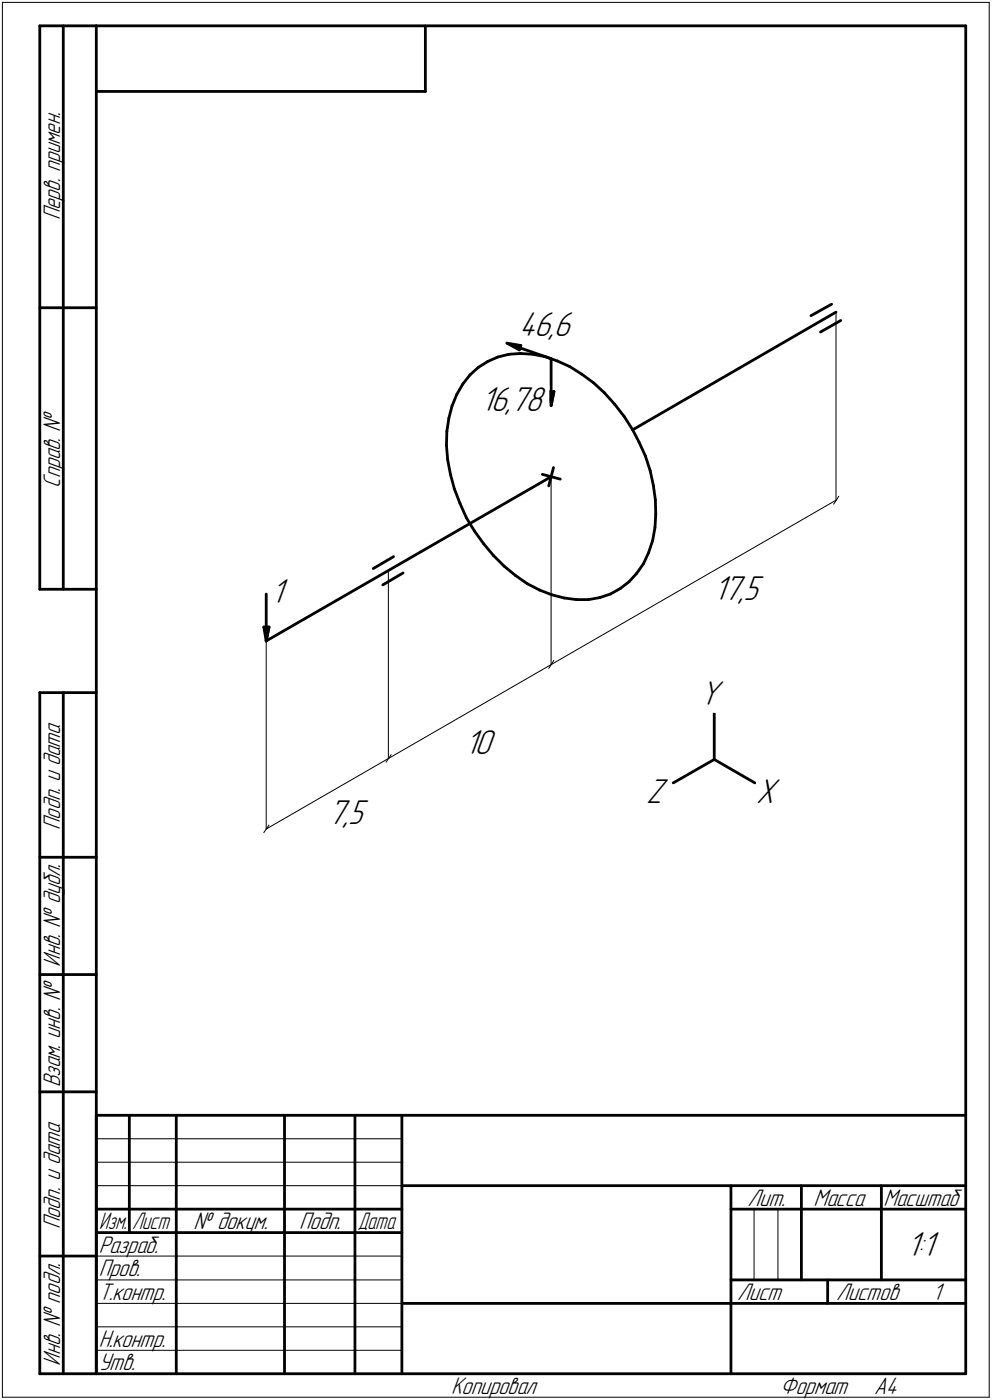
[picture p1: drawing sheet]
<svg xmlns="http://www.w3.org/2000/svg" width="211mm" height="298mm" viewBox="0 0 211 298" stroke-linecap="round" stroke-linejoin="round" font-family="sans-serif">
<g fill="#000" stroke="#000" stroke-width=".21">
<path d="M108 73.2h.4zM108.2 73.2h.7zM108.4 73.3h1zM108.5 73.4h1.4zM108.7 73.5h1.7zM108.8 73.6h2zM109 73.7h1.8zM109.1 73.7h1.7zM109.3 73.8h1.4zM109.5 73.9h1.2zM109.6 74h1.1zM109.7 74.1h1zM109.9 74.2h.8zM110.1 74.3h.6zM110.2 74.3h.4zM110.4 74.4h.2zM116.8 83.4h1.1zM116.8 83.5h1.1zM116.8 83.6h1.1zM116.8 83.7h1.1zM116.8 83.7h1.1zM116.8 83.8h1zM116.9 83.9h.9zM116.9 84h.9zM116.9 84.1h.9zM116.9 84.2h.9zM116.9 84.2h.8zM116.9 84.3h.8zM117 84.4h.7zM117 84.5h.7zM117 84.6h.7zM117 84.7h.6zM117 84.8h.6zM117 84.8h.6zM117.1 84.9h.5zM117.1 85h.5zM117.1 85.1h.4zM117.1 85.2h.4zM117.1 85.3h.4zM117.1 85.3h.4zM117.2 85.4h.3zM117.2 85.5h.2zM117.2 85.6h.2zM117.2 85.7h.2zM117.2 85.8h.2zM117.2 85.9h.2z"/>
<path d="M56.1 133.5h1.1zM56.2 133.6h1zM56.2 133.7h1zM56.2 133.8h1zM56.2 133.9h1zM56.2 133.9h.9zM56.3 134h.8zM56.3 134.1h.8zM56.3 134.2h.8zM56.3 134.3h.8zM56.3 134.4h.8zM56.3 134.5h.8zM56.4 134.5h.7zM56.4 134.6h.7zM56.4 134.7h.7zM56.4 134.8h.6zM56.4 134.9h.6zM56.4 135h.6zM56.5 135h.5zM56.5 135.1h.5zM56.5 135.2h.4zM56.5 135.3h.4zM56.5 135.4h.4zM56.5 135.5h.4zM56.6 135.6h.3zM56.6 135.6h.2zM56.6 135.7h.2zM56.6 135.8h.2zM56.6 135.9h.2zM56.6 136h.2z"/>
</g>
<g fill="none" stroke="#000" stroke-width=".59">
<path d="M8.5 5.5v120zM8.5 5.5h12zM13.5 5.5v120zM20.5 5.5v287zM20.5 5.5h185zM20.5 19.5h70zM90.5 5.5v14zM205.5 5.5v287zM8.5 65.5h12zM100 79.8l1.8-1.6zM100 79.8l-1.5 2zM101.8 78.2l2-1.2z"/>
<path d="M103.8 77l2.1-1zM105.9 76l2.4-.6zM107.9 73.1l2.9 .5zM107.9 73.1l2.6 1.4zM108.3 75.4l2.4-.1zM110.7 74.1l6.6 2.3zM110.7 75.3l2.7 .1zM110.8 73.6l-.3 .9zM113.4 75.4l2.6 .5zM116 75.9l2.6 1zM117.3 76.4v7zM118.6 76.9l2.6 1.2z"/>
<path d="M121.2 78.1l2.6 1.6zM123.8 79.7l2.5 1.8zM172.6 67.2l4.4-2.4zM174.6 70.7l4.3-2.5zM95 94.8l.2 3.1zM95.1 91.9l-.1 2.9zM95.2 97.9l.6 3.1zM95.5 89.1l-.4 2.8zM96.2 86.4l-.7 2.7zM97.2 84l-1 2.4zM98.5 81.8l-1.3 2.2zM116.8 83.4l.5 3z"/>
<path d="M116.8 83.4h1.1zM117.8 99.6l-1 3.9zM117.9 83.4l-.6 3zM126.3 81.5l2.3 2.2zM128.6 83.7l2.2 2.4zM130.8 86.1l2 2.6zM132.8 88.7l1.8 2.8zM134.6 91.5l1.4 2.6zM134.6 91.5l43.3-25zM136 94.1l1.3 3zM137.3 97.1l1 3.1zM95.8 101l.9 3.1z"/>
<path d="M96.7 104.1l1.2 3.1zM97.9 107.2l1.3 3zM99.2 110.2l1.7 2.8zM100.9 113l2 2.7zM102.9 115.7l2.1 2.6zM105 118.3l2.3 2.3zM115.4 101l3.8 1zM138 117.7l-1.1 2.4zM138.3 100.2l.7 3.2zM138.9 115.1l-.9 2.6zM139 103.4l.4 3zM139.4 112.4l-.5 2.7z"/>
<path d="M139.4 106.4l.1 3.1zM139.5 109.5l-.1 2.9zM8.5 125.5h12zM56.1 133.5l.5 3zM56.1 133.5h1.1zM56.6 136.5l60.7-35zM56.6 126.5v7zM57.2 133.5l-.6 3zM79.4 121.1l4.3-2.6zM81.4 124.5l4.4-2.5zM107.3 120.6l2.3 1.9zM109.6 122.5l2.6 1.8z"/>
<path d="M112.2 124.3l2.6 1.3zM114.8 125.6l2.6 1.1zM117.4 126.7l2.7 .6zM120.1 127.3l2.6 .4zM122.7 127.7h2.5zM125.2 127.7l2.4-.4zM127.6 127.3l2.3-.8zM129.9 126.5l2.1-1.2zM132 125.3l1.9-1.4zM135.5 122.1l-1.6 1.8zM136.9 120.1l-1.4 2zM8.5 147.5v145z"/>
<path d="M8.5 147.5h12zM13.5 147.5v145zM152 151.7v10zM143.3 166.7l8.7-5zM152 161.7l8.6 5zM8.5 182.5h12zM8.5 207.5h12zM8.5 232.5h12zM20.5 237.5h185zM20.5 237.5v55zM27.5 237.5v25zM37.5 237.5v55z"/>
<path d="M60.5 237.5v55zM75.5 237.5v55zM85.5 237.5v55zM20.5 257.5h65zM85.5 252.5h120zM155.5 252.5v40zM155.5 257.5h15zM170.5 252.5v20zM170.5 257.5h35zM187.5 252.5v20zM8.5 267.5h12zM20.5 262.5h65z"/>
<path d="M85.5 277.5h70zM155.5 277.5h50zM155.5 272.5h50zM176.1 272.5v5zM8.5 292.5h12zM20.5 292.5h185z"/>
</g>
<g fill="none" stroke="#000" stroke-width=".21">
<path d="M.5 .5v297zM.5 .5h210zM210.5 .5v297zM177.9 66.5v40zM117.3 101.5v40zM178.5 105.7l-1.1 1.7zM56.6 136.5v40zM82.6 121.5v40zM117.9 140.6l-1.1 1.7zM56.6 176.5l121.3-70zM57.2 175.7l-1.1 1.6zM83.2 160.7l-1.1 1.6z"/>
<path d="M20.5 247.5h65zM20.5 252.5h65zM20.5 242.5h65zM160.4 257.5v15zM165.5 257.5v15zM20.5 267.5h65zM20.5 272.5h65zM20.5 277.5h65zM.5 297.5h210zM20.5 282.5h65zM20.5 287.5h65z"/>
</g>
<g fill="#fff" stroke="#fff" stroke-width=".21">
<path d="M69.8 169.9h8.9zM69.8 170h8.9zM69.8 170.1h8.9zM69.8 170.2h8.9zM69.8 170.3h8.9zM69.8 170.3h8.9zM69.8 170.4h8.9zM69.8 170.5h8.9zM69.8 170.6h8.9zM69.8 170.7h8.9zM69.8 170.8h8.9zM69.8 170.9h8.9zM69.8 170.9h8.9zM69.8 171h8.9zM69.8 171.1h8.9zM69.8 171.2h8.9zM69.8 171.3h8.9zM69.8 171.4h8.9zM69.8 171.4h8.9zM69.8 171.5h8.9zM69.8 171.6h8.9zM69.8 171.7h8.9zM69.8 171.8h8.9zM69.8 171.9h8.9zM69.8 172h8.9zM69.8 172h8.9zM69.8 172.1h8.9zM69.8 172.2h8.9zM69.8 172.3h8.9zM69.8 172.4h8.9zM69.8 172.5h8.9zM69.8 172.6h8.9zM69.8 172.6h8.9zM69.8 172.7h8.9zM69.8 172.8h8.9zM69.8 172.9h8.9zM69.8 173h8.9zM69.8 173.1h8.9zM69.8 173.1h8.9zM69.8 173.2h8.9zM69.8 173.3h8.9zM69.8 173.4h8.9zM69.8 173.5h8.9zM69.8 173.6h8.9zM69.8 173.7h8.9zM69.8 173.7h8.9zM69.8 173.8h8.9zM69.8 173.9h8.9zM69.8 174h8.9zM69.8 174.1h8.9zM69.8 174.2h8.9zM69.8 174.2h8.9zM69.8 174.3h8.9zM69.8 174.4h8.9zM69.8 174.5h8.9zM69.8 174.6h8.9zM69.8 174.7h8.9zM69.8 174.8h8.9zM69.8 174.8h8.9zM69.8 174.9h8.9zM69.8 175h8.9zM69.8 175.1h8.9zM69.8 175.2h8.9zM69.8 175.3h8.9zM69.8 175.3h8.9zM69.8 175.4h8.9zM69.8 175.5h8.9zM69.8 175.6h8.9zM69.8 175.7h8.9zM69.8 175.8h8.9zM69.8 175.9h8.9zM69.8 175.9h8.9zM69.8 176h8.9zM69.8 176.1h8.9zM69.8 176.2h8.9zM69.8 176.3h8.9zM69.8 176.4h8.9zM69.8 176.4h8.9zM69.8 176.5h8.9zM69.8 176.6h8.9zM69.8 176.7h8.9zM69.8 176.8h8.9zM69.8 176.9h8.9zM69.8 177h8.9z"/>
<path d="M98.9 154.9h7.1zM98.9 154.9h7.1zM98.9 155h7.1zM98.9 155.1h7.1zM98.9 155.2h7.1zM98.9 155.3h7.1zM98.9 155.4h7.1zM98.9 155.4h7.1zM98.9 155.5h7.1zM98.9 155.6h7.1zM98.9 155.7h7.1zM98.9 155.8h7.1zM98.9 155.9h7.1zM98.9 156h7.1zM98.9 156h7.1zM98.9 156.1h7.1zM98.9 156.2h7.1zM98.9 156.3h7.1zM98.9 156.4h7.1zM98.9 156.5h7.1zM98.9 156.5h7.1zM98.9 156.6h7.1zM98.9 156.7h7.1zM98.9 156.8h7.1zM98.9 156.9h7.1zM98.9 157h7.1zM98.9 157.1h7.1zM98.9 157.1h7.1zM98.9 157.2h7.1zM98.9 157.3h7.1zM98.9 157.4h7.1zM98.9 157.5h7.1zM98.9 157.6h7.1zM98.9 157.6h7.1zM98.9 157.7h7.1zM98.9 157.8h7.1zM98.9 157.9h7.1zM98.9 158h7.1zM98.9 158.1h7.1zM98.9 158.2h7.1zM98.9 158.2h7.1zM98.9 158.3h7.1zM98.9 158.4h7.1zM98.9 158.5h7.1zM98.9 158.6h7.1zM98.9 158.7h7.1zM98.9 158.7h7.1zM98.9 158.8h7.1zM98.9 158.9h7.1zM98.9 159h7.1zM98.9 159.1h7.1zM98.9 159.2h7.1zM98.9 159.3h7.1zM98.9 159.3h7.1zM98.9 159.4h7.1zM98.9 159.5h7.1zM98.9 159.6h7.1zM98.9 159.7h7.1zM98.9 159.8h7.1zM98.9 159.9h7.1zM98.9 159.9h7.1zM98.9 160h7.1zM98.9 160.1h7.1zM98.9 160.2h7.1zM98.9 160.3h7.1zM98.9 160.4h7.1zM98.9 160.4h7.1zM98.9 160.5h7.1zM98.9 160.6h7.1zM98.9 160.7h7.1zM98.9 160.8h7.1zM98.9 160.9h7.1zM98.9 161h7.1zM98.9 161h7.1zM98.9 161.1h7.1zM98.9 161.2h7.1zM98.9 161.3h7.1zM98.9 161.4h7.1zM98.9 161.5h7.1zM98.9 161.5h7.1zM98.9 161.6h7.1zM98.9 161.7h7.1zM98.9 161.8h7.1zM98.9 161.9h7.1zM98.9 162h7.1z"/>
<path d="M151.9 122.2h10.9zM151.9 122.3h10.9zM151.9 122.3h10.9zM151.9 122.4h10.9zM151.9 122.5h10.9zM151.9 122.6h10.9zM151.9 122.7h10.9zM151.9 122.8h10.9zM151.9 122.9h10.9zM151.9 122.9h10.9zM151.9 123h10.9zM151.9 123.1h10.9zM151.9 123.2h10.9zM151.9 123.3h10.9zM151.9 123.4h10.9zM151.9 123.4h10.9zM151.9 123.5h10.9zM151.9 123.6h10.9zM151.9 123.7h10.9zM151.9 123.8h10.9zM151.9 123.9h10.9zM151.9 124h10.9zM151.9 124h10.9zM151.9 124.1h10.9zM151.9 124.2h10.9zM151.9 124.3h10.9zM151.9 124.4h10.9zM151.9 124.5h10.9zM151.9 124.5h10.9zM151.9 124.6h10.9zM151.9 124.7h10.9zM151.9 124.8h10.9zM151.9 124.9h10.9zM151.9 125h10.9zM151.9 125.1h10.9zM151.9 125.1h10.9zM151.9 125.2h10.9zM151.9 125.3h10.9zM151.9 125.4h10.9zM151.9 125.5h10.9zM151.9 125.6h10.9zM151.9 125.6h10.9zM151.9 125.7h10.9zM151.9 125.8h10.9zM151.9 125.9h10.9zM151.9 126h10.9zM151.9 126.1h10.9zM151.9 126.2h10.9zM151.9 126.2h10.9zM151.9 126.3h10.9zM151.9 126.4h10.9zM151.9 126.5h10.9zM151.9 126.6h10.9zM151.9 126.7h10.9zM151.9 126.7h10.9zM151.9 126.8h10.9zM151.9 126.9h10.9zM151.9 127h10.9zM151.9 127.1h10.9zM151.9 127.2h10.9zM151.9 127.3h10.9zM151.9 127.3h10.9zM151.9 127.4h10.9zM151.9 127.5h10.9zM151.9 127.6h10.9zM151.9 127.7h10.9zM151.9 127.8h10.9zM151.9 127.8h10.9zM151.9 127.9h10.9zM151.9 128h10.9zM151.9 128.1h10.9zM151.9 128.2h10.9zM151.9 128.3h10.9zM151.9 128.4h10.9zM151.9 128.4h10.9zM151.9 128.5h10.9zM151.9 128.6h10.9zM151.9 128.7h10.9zM151.9 128.8h10.9zM151.9 128.9h10.9zM151.9 128.9h10.9zM151.9 129h10.9zM151.9 129.1h10.9zM151.9 129.2h10.9z"/>
<path d="M110.5 65.9h12.4zM110.5 66h12.4zM110.5 66h12.4zM110.5 66.1h12.4zM110.5 66.2h12.4zM110.5 66.3h12.4zM110.5 66.4h12.4zM110.5 66.5h12.4zM110.5 66.5h12.4zM110.5 66.6h12.4zM110.5 66.7h12.4zM110.5 66.8h12.4zM110.5 66.9h12.4zM110.5 67h12.4zM110.5 67.1h12.4zM110.5 67.1h12.4zM110.5 67.2h12.4zM110.5 67.3h12.4zM110.5 67.4h12.4zM110.5 67.5h12.4zM110.5 67.6h12.4zM110.5 67.6h12.4zM110.5 67.7h12.4zM110.5 67.8h12.4zM110.5 67.9h12.4zM110.5 68h12.4zM110.5 68.1h12.4zM110.5 68.2h12.4zM110.5 68.2h12.4zM110.5 68.3h12.4zM110.5 68.4h12.4zM110.5 68.5h12.4zM110.5 68.6h12.4zM110.5 68.7h12.4zM110.5 68.7h12.4zM110.5 68.8h12.4zM110.5 68.9h12.4zM110.5 69h12.4zM110.5 69.1h12.4zM110.5 69.2h12.4zM110.5 69.3h12.4zM110.5 69.3h12.4zM110.5 69.4h12.4zM110.5 69.5h12.4zM110.5 69.6h12.4zM110.5 69.7h12.4zM110.5 69.8h12.4zM110.5 69.8h12.4zM110.5 69.9h12.4zM110.5 70h12.4zM110.5 70.1h12.4zM110.5 70.2h12.4zM110.5 70.3h12.4zM110.5 70.4h12.4zM110.5 70.4h12.4zM110.5 70.5h12.4zM110.5 70.6h12.4zM110.5 70.7h12.4zM110.5 70.8h12.4zM110.5 70.9h12.4zM110.5 71h12.4zM110.5 71h12.4zM110.5 71.1h12.4zM110.5 71.2h12.4zM110.5 71.3h12.4zM110.5 71.4h12.4zM110.5 71.5h12.4zM110.5 71.5h12.4zM110.5 71.6h12.4zM110.5 71.7h12.4zM110.5 71.8h12.4zM110.5 71.9h12.4zM110.5 72h12.4zM110.5 72.1h12.4zM110.5 72.1h12.4zM110.5 72.2h12.4zM110.5 72.3h12.4zM110.5 72.4h12.4zM110.5 72.5h12.4zM110.5 72.6h12.4zM110.5 72.6h12.4zM110.5 72.7h12.4zM110.5 72.8h12.4zM110.5 72.9h12.4z"/>
<path d="M102.3 82h14.5zM102.3 82.1h14.5zM102.3 82.2h14.5zM102.3 82.3h14.5zM102.3 82.4h14.5zM102.3 82.5h14.5zM102.3 82.5h14.5zM102.3 82.6h14.5zM102.3 82.7h14.5zM102.3 82.8h14.5zM102.3 82.9h14.5zM102.3 83h14.5zM102.3 83.1h14.5zM102.3 83.1h14.5zM102.3 83.2h14.5zM102.3 83.3h14.5zM102.3 83.4h14.5zM102.3 83.5h14.5zM102.3 83.6h14.5zM102.3 83.7h14.5zM102.3 83.7h14.5zM102.3 83.8h14.5zM102.3 83.9h14.5zM102.3 84h14.5zM102.3 84.1h14.5zM102.3 84.2h14.5zM102.3 84.2h14.5zM102.3 84.3h14.5zM102.3 84.4h14.5zM102.3 84.5h14.5zM102.3 84.6h14.5zM102.3 84.7h14.5zM102.3 84.8h14.5zM102.3 84.8h14.5zM102.3 84.9h14.5zM102.3 85h14.5zM102.3 85.1h14.5zM102.3 85.2h14.5zM102.3 85.3h14.5zM102.3 85.3h14.5zM102.3 85.4h14.5zM102.3 85.5h14.5zM102.3 85.6h14.5zM102.3 85.7h14.5zM102.3 85.8h14.5zM102.3 85.9h14.5zM102.3 85.9h14.5zM102.3 86h14.5zM102.3 86.1h14.5zM102.3 86.2h14.5zM102.3 86.3h14.5zM102.3 86.4h14.5zM102.3 86.4h14.5zM102.3 86.5h14.5zM102.3 86.6h14.5zM102.3 86.7h14.5zM102.3 86.8h14.5zM102.3 86.9h14.5zM102.3 87h14.5zM102.3 87h14.5zM102.3 87.1h14.5zM102.3 87.2h14.5zM102.3 87.3h14.5zM102.3 87.4h14.5zM102.3 87.5h14.5zM102.3 87.5h14.5zM102.3 87.6h14.5zM102.3 87.7h14.5zM102.3 87.8h14.5zM102.3 87.9h14.5zM102.3 88h14.5zM102.3 88.1h14.5zM102.3 88.1h14.5zM102.3 88.2h14.5zM102.3 88.3h14.5zM102.3 88.4h14.5zM102.3 88.5h14.5zM102.3 88.6h14.5zM102.3 88.6h14.5zM102.3 88.7h14.5zM102.3 88.8h14.5zM102.3 88.9h14.5zM102.3 89h14.5zM102.3 89.1h14.5z"/>
<path d="M57.6 122.7h4zM57.6 122.8h4zM57.6 122.9h4zM57.6 122.9h4zM57.6 123h4zM57.6 123.1h4zM57.6 123.2h4zM57.6 123.3h4zM57.6 123.4h4zM57.6 123.4h4zM57.6 123.5h4zM57.6 123.6h4zM57.6 123.7h4zM57.6 123.8h4zM57.6 123.9h4zM57.6 124h4zM57.6 124h4zM57.6 124.1h4zM57.6 124.2h4zM57.6 124.3h4zM57.6 124.4h4zM57.6 124.5h4zM57.6 124.5h4zM57.6 124.6h4zM57.6 124.7h4zM57.6 124.8h4zM57.6 124.9h4zM57.6 125h4zM57.6 125.1h4zM57.6 125.1h4zM57.6 125.2h4zM57.6 125.3h4zM57.6 125.4h4zM57.6 125.5h4zM57.6 125.6h4zM57.6 125.6h4zM57.6 125.7h4zM57.6 125.8h4zM57.6 125.9h4zM57.6 126h4zM57.6 126.1h4zM57.6 126.2h4zM57.6 126.2h4zM57.6 126.3h4zM57.6 126.4h4zM57.6 126.5h4zM57.6 126.6h4zM57.6 126.7h4zM57.6 126.7h4zM57.6 126.8h4zM57.6 126.9h4zM57.6 127h4zM57.6 127.1h4zM57.6 127.2h4zM57.6 127.3h4zM57.6 127.3h4zM57.6 127.4h4zM57.6 127.5h4zM57.6 127.6h4zM57.6 127.7h4zM57.6 127.8h4zM57.6 127.8h4zM57.6 127.9h4zM57.6 128h4zM57.6 128.1h4zM57.6 128.2h4zM57.6 128.3h4zM57.6 128.4h4zM57.6 128.4h4zM57.6 128.5h4zM57.6 128.6h4zM57.6 128.7h4zM57.6 128.8h4zM57.6 128.9h4zM57.6 128.9h4zM57.6 129h4zM57.6 129.1h4zM57.6 129.2h4zM57.6 129.3h4zM57.6 129.4h4zM57.6 129.5h4zM57.6 129.5h4zM57.6 129.6h4zM57.6 129.7h4z"/>
<path d="M160.9 165.4h5.4zM160.9 165.5h5.4zM160.9 165.6h5.4zM160.9 165.7h5.4zM160.9 165.8h5.4zM160.9 165.9h5.4zM160.9 165.9h5.4zM160.9 166h5.4zM160.9 166.1h5.4zM160.9 166.2h5.4zM160.9 166.3h5.4zM160.9 166.4h5.4zM160.9 166.5h5.4zM160.9 166.5h5.4zM160.9 166.6h5.4zM160.9 166.7h5.4zM160.9 166.8h5.4zM160.9 166.9h5.4zM160.9 167h5.4zM160.9 167h5.4zM160.9 167.1h5.4zM160.9 167.2h5.4zM160.9 167.3h5.4zM160.9 167.4h5.4zM160.9 167.5h5.4zM160.9 167.6h5.4zM160.9 167.6h5.4zM160.9 167.7h5.4zM160.9 167.8h5.4zM160.9 167.9h5.4zM160.9 168h5.4zM160.9 168.1h5.4zM160.9 168.1h5.4zM160.9 168.2h5.4zM160.9 168.3h5.4zM160.9 168.4h5.4zM160.9 168.5h5.4zM160.9 168.6h5.4zM160.9 168.7h5.4zM160.9 168.7h5.4zM160.9 168.8h5.4zM160.9 168.9h5.4zM160.9 169h5.4zM160.9 169.1h5.4zM160.9 169.2h5.4zM160.9 169.2h5.4zM160.9 169.3h5.4zM160.9 169.4h5.4zM160.9 169.5h5.4zM160.9 169.6h5.4zM160.9 169.7h5.4zM160.9 169.8h5.4zM160.9 169.8h5.4zM160.9 169.9h5.4zM160.9 170h5.4zM160.9 170.1h5.4zM160.9 170.2h5.4zM160.9 170.3h5.4zM160.9 170.3h5.4zM160.9 170.4h5.4zM160.9 170.5h5.4zM160.9 170.6h5.4zM160.9 170.7h5.4zM160.9 170.8h5.4zM160.9 170.9h5.4zM160.9 170.9h5.4zM160.9 171h5.4zM160.9 171.1h5.4zM160.9 171.2h5.4zM160.9 171.3h5.4zM160.9 171.4h5.4zM160.9 171.4h5.4zM160.9 171.5h5.4zM160.9 171.6h5.4zM160.9 171.7h5.4zM160.9 171.8h5.4zM160.9 171.9h5.4zM160.9 172h5.4zM160.9 172h5.4zM160.9 172.1h5.4zM160.9 172.2h5.4zM160.9 172.3h5.4zM160.9 172.4h5.4zM160.9 172.5h5.4zM160.9 172.6h5.4z"/>
<path d="M137.5 165.5h5zM137.5 165.6h5zM137.5 165.7h5zM137.5 165.8h5zM137.5 165.9h5zM137.5 165.9h5zM137.5 166h5zM137.5 166.1h5zM137.5 166.2h5zM137.5 166.3h5zM137.5 166.4h5zM137.5 166.5h5zM137.5 166.5h5zM137.5 166.6h5zM137.5 166.7h5zM137.5 166.8h5zM137.5 166.9h5zM137.5 167h5zM137.5 167h5zM137.5 167.1h5zM137.5 167.2h5zM137.5 167.3h5zM137.5 167.4h5zM137.5 167.5h5zM137.5 167.6h5zM137.5 167.6h5zM137.5 167.7h5zM137.5 167.8h5zM137.5 167.9h5zM137.5 168h5zM137.5 168.1h5zM137.5 168.1h5zM137.5 168.2h5zM137.5 168.3h5zM137.5 168.4h5zM137.5 168.5h5zM137.5 168.6h5zM137.5 168.7h5zM137.5 168.7h5zM137.5 168.8h5zM137.5 168.9h5zM137.5 169h5zM137.5 169.1h5zM137.5 169.2h5zM137.5 169.2h5zM137.5 169.3h5zM137.5 169.4h5zM137.5 169.5h5zM137.5 169.6h5zM137.5 169.7h5zM137.5 169.8h5zM137.5 169.8h5zM137.5 169.9h5zM137.5 170h5zM137.5 170.1h5zM137.5 170.2h5zM137.5 170.3h5zM137.5 170.3h5zM137.5 170.4h5zM137.5 170.5h5zM137.5 170.6h5zM137.5 170.7h5zM137.5 170.8h5zM137.5 170.9h5zM137.5 170.9h5zM137.5 171h5zM137.5 171.1h5zM137.5 171.2h5zM137.5 171.3h5zM137.5 171.4h5zM137.5 171.4h5zM137.5 171.5h5zM137.5 171.6h5zM137.5 171.7h5zM137.5 171.8h5zM137.5 171.9h5zM137.5 172h5zM137.5 172h5zM137.5 172.1h5zM137.5 172.2h5zM137.5 172.3h5zM137.5 172.4h5zM137.5 172.5h5zM137.5 172.6h5z"/>
<path d="M148.9 144.5h5.4zM148.9 144.6h5.4zM148.9 144.7h5.4zM148.9 144.8h5.4zM148.9 144.9h5.4zM148.9 144.9h5.4zM148.9 145h5.4zM148.9 145.1h5.4zM148.9 145.2h5.4zM148.9 145.3h5.4zM148.9 145.4h5.4zM148.9 145.5h5.4zM148.9 145.5h5.4zM148.9 145.6h5.4zM148.9 145.7h5.4zM148.9 145.8h5.4zM148.9 145.9h5.4zM148.9 146h5.4zM148.9 146h5.4zM148.9 146.1h5.4zM148.9 146.2h5.4zM148.9 146.3h5.4zM148.9 146.4h5.4zM148.9 146.5h5.4zM148.9 146.6h5.4zM148.9 146.6h5.4zM148.9 146.7h5.4zM148.9 146.8h5.4zM148.9 146.9h5.4zM148.9 147h5.4zM148.9 147.1h5.4zM148.9 147.2h5.4zM148.9 147.2h5.4zM148.9 147.3h5.4zM148.9 147.4h5.4zM148.9 147.5h5.4zM148.9 147.6h5.4zM148.9 147.7h5.4zM148.9 147.7h5.4zM148.9 147.8h5.4zM148.9 147.9h5.4zM148.9 148h5.4zM148.9 148.1h5.4zM148.9 148.2h5.4zM148.9 148.3h5.4zM148.9 148.3h5.4zM148.9 148.4h5.4zM148.9 148.5h5.4zM148.9 148.6h5.4zM148.9 148.7h5.4zM148.9 148.8h5.4zM148.9 148.8h5.4zM148.9 148.9h5.4zM148.9 149h5.4zM148.9 149.1h5.4zM148.9 149.2h5.4zM148.9 149.3h5.4zM148.9 149.4h5.4zM148.9 149.4h5.4zM148.9 149.5h5.4zM148.9 149.6h5.4zM148.9 149.7h5.4zM148.9 149.8h5.4zM148.9 149.9h5.4zM148.9 149.9h5.4zM148.9 150h5.4zM148.9 150.1h5.4zM148.9 150.2h5.4zM148.9 150.3h5.4zM148.9 150.4h5.4zM148.9 150.5h5.4zM148.9 150.5h5.4zM148.9 150.6h5.4zM148.9 150.7h5.4zM148.9 150.8h5.4zM148.9 150.9h5.4zM148.9 151h5.4zM148.9 151h5.4zM148.9 151.1h5.4zM148.9 151.2h5.4zM148.9 151.3h5.4zM148.9 151.4h5.4zM148.9 151.5h5.4zM148.9 151.6h5.4zM148.9 151.6h5.4z"/>
</g>
<g font-size="7.8">
<text x="110.5" y="71.5">46,6</text>
<text x="102.3" y="87.6">16,78</text>
<text x="57.6" y="128.3">1</text>
<text x="151.9" y="127.8">17,5</text>
<text x="148.9" y="150.1">Y</text>
<text x="98.9" y="160.5">10</text>
<text x="137.5" y="171.1">Z</text>
<text x="160.9" y="171.1">X</text>
<text x="69.9" y="175.5">7,5</text>
<text x="192.9" y="267.5">1:1</text>
</g>
<g font-size="5.4">
<text x="12.8" y="46.9" transform="rotate(-90 12.8 46.9)">Перв. примен.</text>
<text x="12.8" y="103.8" transform="rotate(-90 12.8 103.8)">Справ. №</text>
<text x="12.8" y="176.7" transform="rotate(-90 12.8 176.7)">Подп. и дата</text>
<text x="12.8" y="205.8" transform="rotate(-90 12.8 205.8)">Инв. № дубл.</text>
<text x="12.8" y="231.6" transform="rotate(-90 12.8 231.6)">Взам. инв. №</text>
<text x="159.1" y="256.8">Лит.</text>
<text x="173.1" y="256.8">Масса</text>
<text x="188" y="256.8">Масштаб</text>
<text x="12.8" y="261.7" transform="rotate(-90 12.8 261.7)">Подп. и дата</text>
<text x="41.2" y="261.8">№ докум.</text>
<text x="63.6" y="261.8">Подп.</text>
<text x="21" y="266.8">Разраб.</text>
<text x="21" y="271.8">Пров.</text>
<text x="21" y="276.8">Т.контр.</text>
<text x="156.9" y="276.8">Лист</text>
<text x="177.9" y="276.8">Листов</text>
<text x="198.4" y="276.8">1</text>
<text x="21" y="286.8">Н.контр.</text>
<text x="12.8" y="290.8" transform="rotate(-90 12.8 290.8)">Инв. № подл.</text>
<text x="21" y="291.8">Утв.</text>
<text x="96" y="296.8">Копировал</text>
<text x="166" y="296.8">Формат</text>
<text x="186" y="296.8">A4</text>
</g>
<g font-size="5.3">
<text x="21.1" y="261.8">Изм.</text>
<text x="28.1" y="261.8">Лист</text>
<text x="76.1" y="261.8">Дата</text>
</g>
</svg>
